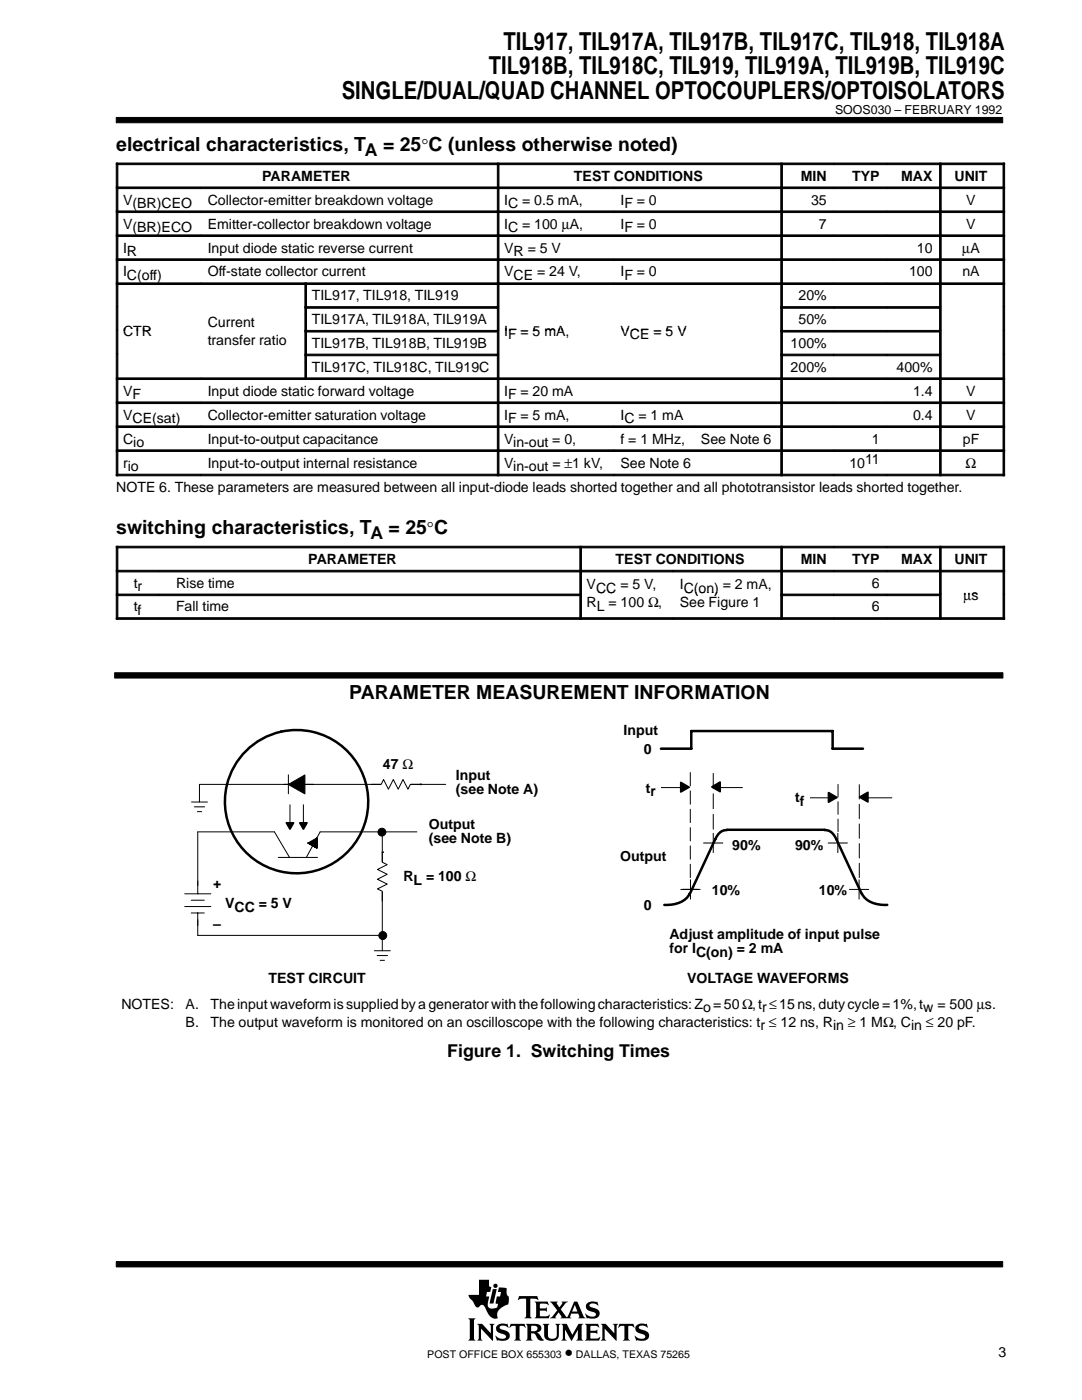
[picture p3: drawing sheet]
<svg xmlns="http://www.w3.org/2000/svg" width="216mm" height="279mm" viewBox="0 0 216 279" stroke-linecap="round" stroke-linejoin="round" font-family="sans-serif">
<g fill="#000" stroke="#000" stroke-width=".2">
<path d="M23.2 23.4h176.9v1.1h-176.9z" fill-rule="evenodd"/>
<path d="M23.2 251.8h176.9v1h-176.9z" fill-rule="evenodd"/>
</g>
<g fill="#000">
<path d="M98.3 257.3h.8l-.6 2.8h-.8z"/>
<path d="M93.4 263.1h1.5l-.3 .4v3.6l.3 .4h-1.5l.3-.4v-3.6z" fill-rule="evenodd"/>
<path d="M95.2 264.2h1l1.7 1.9v-1.5l-.3-.4h1.1l-.3 .4v3l-2.4-2.4v1.9l.3 .4h-1.1l.3-.5v-2.3z" fill-rule="evenodd"/>
<path d="M95.6 255.4h2v1.3l.4 .2-.2 .9h-.6l-.2 .9h.6l-.3 1.3 .1 .7a.9 .9 0 0 0 1.2 .4l.6-.2 .2-.7-.5-.1 .2-1.4h.7l.2-.9h-.7l.3-.9 1.5 .2v1.1l.2 .4 .2 .1v.7a.81 .81 0 0 1-.6 1.1 2.73 2.73 0 0 0-1.7 1.7l.1 .8-.1 .1a1.81 1.81 0 0 1-2.1-1.5l-.3-.6a.7 .7 0 0 0-.6-.6 .7 .7 0 0 0-.7 .5 1.12 1.12 0 0 1-1.1-1.1l-.7-.8-.2-.6h2.1z" fill-rule="evenodd"/>
<path d="M99.3 264.4l.7-.2 1.1 .1 .1-.2 .3 .8-.6-.3h-.8a.41 .41 0 0 0-.4 .4 .41 .41 0 0 0 .5 .4 1.29 1.29 0 0 1 1.5 1.4 1.08 1.08 0 0 1-1.2 .8l-1.1-.1-.2 .1-.4-1 .8 .5 .5 .1 .6-.1 .3-.3a.72 .72 0 0 0-.9-.6 .99 .99 0 0 1-1-.6 .99 .99 0 0 1 .2-1.2z" fill-rule="evenodd"/>
<path d="M101.9 264.2h2.8l.2 .8-.7-.4h-.4l-.1 .1v2.4l.3 .4h-1.4l.3-.4v-2.4l-.1-.1h-.5l-.7 .4z" fill-rule="evenodd"/>
<path d="M103.6 258.7h3.6l.2 .8-.4-.3h-1.2v3.6l.3 .3h-1.4l.2-.2 .1-.3v-3.2l-.1-.2h-.8l-.7 .3z" fill-rule="evenodd"/>
<path d="M104.9 264.2h1.9a.9 .9 0 0 1 1 .3 .9 .9 0 0 1 0 1.2l-.7 .2 .5 .4 .9 1.2a1.2 1.2 0 0 1-1.6-1l-.3-.4h-.6v1l.3 .4h-1.4l.3-.5v-2.3z" fill-rule="evenodd"/>
<path d="M106.7 259.8h2.6l.1 .7-.5-.3-1.2 .1v.8h1.1l.3-.2v.9l-.4-.2h-1v1l.2 .1h1.2l.5-.4 .1 .1-.2 .7h-2.8l.3-.5v-2.3z" fill-rule="evenodd"/>
<path d="M108.3 264.2h1.3l-.3 .4v2a.65 .65 0 0 0 .7 .6l.6-.1 .4-.4 .1-2-.3-.5h1l-.3 .4v1.8a1.54 1.54 0 0 1-2.4 .9l-.5-.6v-2.1z" fill-rule="evenodd"/>
<path d="M112 264.2h1.1l1.1 2.2 1.2-2.2h1l-.3 .4v2.6l.3 .3h-1.4l.3-.4v-1.7l-1.3 2.2-1.3-2.3v1.8l.4 .4h-1.1l.3-.5v-2.3z" fill-rule="evenodd"/>
<path d="M109.7 259.8h1.6l-.2 .3 .5 .8 .6-.8-.1-.3h1.2l-.4 .2-1 1.3 1.2 1.6 1.5-3.1h.6l1.2 2.9 .4 .4-1.4-.1a.22 .22 0 0 0 .2-.1 .22 .22 0 0 0 0-.3l-.2-.4h-1.4l-.2 .7 .2 .2h-2.2l.2-.3-.5-.9-.7 .9 .2 .3h-1.3l.6-.4 .9-1.2z" fill-rule="evenodd"/>
<path d="M117.1 260.2a2.09 2.09 0 0 1 1.9-.3l.2-.2 .1 .9a1.22 1.22 0 0 0-1.7-.1 .82 .82 0 0 0 .9 .5 1.06 1.06 0 0 1 1.2 1.1 1.06 1.06 0 0 1-1.2 1.1l-1.2-.2-.2 .2-.3-1 .8 .5 .8 .1a.46 .46 0 0 0 .5-.5 .46 .46 0 0 0-.5-.5h-.2a1.11 1.11 0 0 1-1.2-1.6z" fill-rule="evenodd"/>
<path d="M116.7 264.2h2.6l.2 .8-.6-.4-1.1 .1v.9h1.1l.3-.3v.9l-.4-.2h-1v1l1.3 .1 .7-.3-.3 .7h-2.8l.3-.4v-2.5z" fill-rule="evenodd"/>
<path d="M119.9 264.2h1l1.7 1.9v-1.5l-.3-.4h1l-.3 .4v3l-2.3-2.4v2l.3 .3h-1.1l.3-.4v-2.5z" fill-rule="evenodd"/>
<path d="M123.6 264.2h2.8l.2 .8-.6-.4h-.5l-.1 .1v2.4l.3 .4h-1.4l.3-.4v-2.4l-.1-.1h-.5l-.7 .4z" fill-rule="evenodd"/>
<path d="M127.1 264.4l.8-.3 .9 .2 .2-.2 .3 .8-.1 .1a1.2 1.2 0 0 0-1.7-.1 1.47 1.47 0 0 0 1.3 .7 1.03 1.03 0 0 1 .7 1.2 1.03 1.03 0 0 1-1.2 .8l-1.1-.1-.2 .1-.4-1 .9 .5h.9a.45 .45 0 0 0 .4-.5 .45 .45 0 0 0-.6-.3l-.2-.1a1.11 1.11 0 0 1-1.2-1.5z" fill-rule="evenodd"/>
<circle cx="98.9" cy="256.6" r=".43"/>
</g>
<g fill="#fff">
<path d="M114.7 260.4l.5 1.3h-1z"/>
<path d="M106 264.6h.6a.56 .56 0 0 1 .6 .5 .56 .56 0 0 1-.6 .6h-.6z" fill-rule="evenodd"/>
</g>
<g fill="#000" stroke="#000" stroke-width=".2">
<path d="M57.5 156.6l3.3-1.9v3.7z"/>
<path d="M23.2 32.5h.3v4.8h-.3z" fill-rule="evenodd"/>
<path d="M23.2 32.5h76v.4h-76z" fill-rule="evenodd"/>
<path d="M23.2 37.3h.3v4.8h-.3z" fill-rule="evenodd"/>
<path d="M23.2 37.3h16.9v.3h-16.9z" fill-rule="evenodd"/>
<path d="M40.1 37.3h59.1v.3h-59.1z" fill-rule="evenodd"/>
<path d="M99.2 32.5h.4v4.8h-.4z" fill-rule="evenodd"/>
<path d="M99.2 32.5h56.6v.4h-56.6z" fill-rule="evenodd"/>
<path d="M99.2 37.3h.4v4.8h-.4z" fill-rule="evenodd"/>
<path d="M99.2 37.3h23.2v.3h-23.2z" fill-rule="evenodd"/>
<path d="M122.5 37.3h33.3v.3h-33.3z" fill-rule="evenodd"/>
<path d="M155.8 32.5h.3v4.8h-.3z" fill-rule="evenodd"/>
<path d="M155.8 32.5h10.5v.4h-10.5z" fill-rule="evenodd"/>
<path d="M155.8 37.3h.3v4.8h-.3z" fill-rule="evenodd"/>
<path d="M155.8 37.3h10.5v.3h-10.5z" fill-rule="evenodd"/>
<path d="M166.4 32.5h10.5v.4h-10.5z" fill-rule="evenodd"/>
<path d="M166.4 37.3h10.5v.3h-10.5z" fill-rule="evenodd"/>
<path d="M176.9 32.5h10.6v.4h-10.6z" fill-rule="evenodd"/>
<path d="M176.9 37.3h10.6v.3h-10.6z" fill-rule="evenodd"/>
<path d="M187.5 32.5h.3v4.8h-.3z" fill-rule="evenodd"/>
<path d="M187.5 32.5h13v.4h-13z" fill-rule="evenodd"/>
<path d="M187.5 37.3h.3v4.8h-.3z" fill-rule="evenodd"/>
<path d="M187.5 37.3h13v.3h-13z" fill-rule="evenodd"/>
<path d="M200.1 32.5h.4v4.8h-.4z" fill-rule="evenodd"/>
<path d="M200.1 37.3h.4v4.8h-.4z" fill-rule="evenodd"/>
<path d="M23.2 42.1h.3v4.8h-.3z" fill-rule="evenodd"/>
<path d="M23.2 42.1h16.9v.3h-16.9z" fill-rule="evenodd"/>
<path d="M23.2 46.9h.3v4.7h-.3z" fill-rule="evenodd"/>
<path d="M23.2 46.9h16.9v.3h-16.9z" fill-rule="evenodd"/>
<path d="M23.2 51.7h.3v4.7h-.3z" fill-rule="evenodd"/>
<path d="M23.2 51.7h16.9v.3h-16.9z" fill-rule="evenodd"/>
<path d="M23.2 56.5h.3v4.7h-.3z" fill-rule="evenodd"/>
<path d="M23.2 56.5h16.9v.3h-16.9z" fill-rule="evenodd"/>
<path d="M40.1 42.1h59.1v.3h-59.1z" fill-rule="evenodd"/>
<path d="M40.1 46.9h59.1v.3h-59.1z" fill-rule="evenodd"/>
<path d="M40.1 51.7h59.1v.3h-59.1z" fill-rule="evenodd"/>
<path d="M40.1 56.5h20.7v.3h-20.7z" fill-rule="evenodd"/>
<path d="M60.8 56.5h.4v4.7h-.4z" fill-rule="evenodd"/>
<path d="M60.8 56.5h38.4v.3h-38.4z" fill-rule="evenodd"/>
<path d="M99.2 42.1h.4v4.8h-.4z" fill-rule="evenodd"/>
<path d="M99.2 42.1h23.2v.3h-23.2z" fill-rule="evenodd"/>
<path d="M99.2 46.9h.4v4.7h-.4z" fill-rule="evenodd"/>
<path d="M99.2 46.9h56.6v.3h-56.6z" fill-rule="evenodd"/>
<path d="M99.2 51.7h.4v4.7h-.4z" fill-rule="evenodd"/>
<path d="M99.2 51.7h23.2v.3h-23.2z" fill-rule="evenodd"/>
<path d="M99.2 56.5h.4v4.7h-.4z" fill-rule="evenodd"/>
<path d="M99.2 56.5h23.2v.3h-23.2z" fill-rule="evenodd"/>
<path d="M122.5 42.1h33.3v.3h-33.3z" fill-rule="evenodd"/>
<path d="M122.5 51.7h33.3v.3h-33.3z" fill-rule="evenodd"/>
<path d="M122.5 56.5h33.3v.3h-33.3z" fill-rule="evenodd"/>
<path d="M155.8 42.1h.3v4.8h-.3z" fill-rule="evenodd"/>
<path d="M155.8 42.1h10.5v.3h-10.5z" fill-rule="evenodd"/>
<path d="M155.8 46.9h.3v4.7h-.3z" fill-rule="evenodd"/>
<path d="M155.8 46.9h10.5v.3h-10.5z" fill-rule="evenodd"/>
<path d="M155.8 51.7h.3v4.7h-.3z" fill-rule="evenodd"/>
<path d="M155.8 51.7h10.5v.3h-10.5z" fill-rule="evenodd"/>
<path d="M155.8 56.5h.3v4.7h-.3z" fill-rule="evenodd"/>
<path d="M155.8 56.5h10.5v.3h-10.5z" fill-rule="evenodd"/>
<path d="M166.4 42.1h10.5v.3h-10.5z" fill-rule="evenodd"/>
<path d="M166.4 46.9h10.5v.3h-10.5z" fill-rule="evenodd"/>
<path d="M166.4 51.7h10.5v.3h-10.5z" fill-rule="evenodd"/>
<path d="M166.4 56.5h10.5v.3h-10.5z" fill-rule="evenodd"/>
<path d="M176.9 42.1h10.6v.3h-10.6z" fill-rule="evenodd"/>
<path d="M176.9 46.9h10.6v.3h-10.6z" fill-rule="evenodd"/>
<path d="M176.9 51.7h10.6v.3h-10.6z" fill-rule="evenodd"/>
<path d="M176.9 56.5h10.6v.3h-10.6z" fill-rule="evenodd"/>
<path d="M187.5 42.1h.3v4.8h-.3z" fill-rule="evenodd"/>
<path d="M187.5 42.1h13v.3h-13z" fill-rule="evenodd"/>
<path d="M187.5 46.9h.3v4.7h-.3z" fill-rule="evenodd"/>
<path d="M187.5 46.9h13v.3h-13z" fill-rule="evenodd"/>
<path d="M187.5 51.7h.3v4.7h-.3z" fill-rule="evenodd"/>
<path d="M187.5 51.7h13v.3h-13z" fill-rule="evenodd"/>
<path d="M187.5 56.5h.3v4.7h-.3z" fill-rule="evenodd"/>
<path d="M187.5 56.5h13v.3h-13z" fill-rule="evenodd"/>
<path d="M200.1 42.1h.4v4.8h-.4z" fill-rule="evenodd"/>
<path d="M200.1 46.9h.4v4.7h-.4z" fill-rule="evenodd"/>
<path d="M200.1 51.7h.4v4.7h-.4z" fill-rule="evenodd"/>
<path d="M200.1 56.5h.4v4.7h-.4z" fill-rule="evenodd"/>
<path d="M23.2 61.2h.3v4.7h-.3z" fill-rule="evenodd"/>
<path d="M23.2 65.9h.3v4.8h-.3z" fill-rule="evenodd"/>
<path d="M23.2 70.7h.3v4.7h-.3z" fill-rule="evenodd"/>
<path d="M23.2 75.4h.3v4.8h-.3z" fill-rule="evenodd"/>
<path d="M23.2 75.4h16.9v.3h-16.9z" fill-rule="evenodd"/>
<path d="M40.1 75.4h59.1v.3h-59.1z" fill-rule="evenodd"/>
<path d="M60.8 61.2h.4v4.7h-.4z" fill-rule="evenodd"/>
<path d="M60.8 61.2h38.4v.3h-38.4z" fill-rule="evenodd"/>
<path d="M60.8 65.9h.4v4.8h-.4z" fill-rule="evenodd"/>
<path d="M60.8 65.9h38.4v.4h-38.4z" fill-rule="evenodd"/>
<path d="M60.8 70.7h.4v4.7h-.4z" fill-rule="evenodd"/>
<path d="M60.8 70.7h38.4v.3h-38.4z" fill-rule="evenodd"/>
<path d="M99.2 61.2h.4v4.7h-.4z" fill-rule="evenodd"/>
<path d="M99.2 65.9h.4v4.8h-.4z" fill-rule="evenodd"/>
<path d="M99.2 70.7h.4v4.7h-.4z" fill-rule="evenodd"/>
<path d="M99.2 75.4h.4v4.8h-.4z" fill-rule="evenodd"/>
<path d="M99.2 75.4h56.6v.3h-56.6z" fill-rule="evenodd"/>
<path d="M155.8 61.2h.3v4.7h-.3z" fill-rule="evenodd"/>
<path d="M155.8 61.2h10.5v.3h-10.5z" fill-rule="evenodd"/>
<path d="M155.8 65.9h.3v4.8h-.3z" fill-rule="evenodd"/>
<path d="M155.8 65.9h10.5v.4h-10.5z" fill-rule="evenodd"/>
<path d="M155.8 70.7h.3v4.7h-.3z" fill-rule="evenodd"/>
<path d="M155.8 70.7h10.5v.3h-10.5z" fill-rule="evenodd"/>
<path d="M155.8 75.4h.3v4.8h-.3z" fill-rule="evenodd"/>
<path d="M155.8 75.4h10.5v.3h-10.5z" fill-rule="evenodd"/>
<path d="M166.4 61.2h10.5v.3h-10.5z" fill-rule="evenodd"/>
<path d="M166.4 65.9h10.5v.4h-10.5z" fill-rule="evenodd"/>
<path d="M166.4 70.7h10.5v.3h-10.5z" fill-rule="evenodd"/>
<path d="M166.4 75.4h10.5v.3h-10.5z" fill-rule="evenodd"/>
<path d="M176.9 61.2h10.6v.3h-10.6z" fill-rule="evenodd"/>
<path d="M176.9 65.9h10.6v.4h-10.6z" fill-rule="evenodd"/>
<path d="M176.9 70.7h10.6v.3h-10.6z" fill-rule="evenodd"/>
<path d="M176.9 75.4h10.6v.3h-10.6z" fill-rule="evenodd"/>
<path d="M187.5 61.2h.3v4.7h-.3z" fill-rule="evenodd"/>
<path d="M187.5 65.9h.3v4.8h-.3z" fill-rule="evenodd"/>
<path d="M187.5 70.7h.3v4.7h-.3z" fill-rule="evenodd"/>
<path d="M187.5 75.4h.3v4.8h-.3z" fill-rule="evenodd"/>
<path d="M187.5 75.4h13v.3h-13z" fill-rule="evenodd"/>
<path d="M200.1 61.2h.4v4.7h-.4z" fill-rule="evenodd"/>
<path d="M200.1 65.9h.4v4.8h-.4z" fill-rule="evenodd"/>
<path d="M200.1 70.7h.4v4.7h-.4z" fill-rule="evenodd"/>
<path d="M200.1 75.4h.4v4.8h-.4z" fill-rule="evenodd"/>
<path d="M23.2 80.2h.3v4.8h-.3z" fill-rule="evenodd"/>
<path d="M23.2 80.2h16.9v.3h-16.9z" fill-rule="evenodd"/>
<path d="M23.2 85h.3v4.8h-.3z" fill-rule="evenodd"/>
<path d="M23.2 85h16.9v.3h-16.9z" fill-rule="evenodd"/>
<path d="M23.2 89.8h.3v5.2h-.3z" fill-rule="evenodd"/>
<path d="M23.2 89.8h16.9v.3h-16.9z" fill-rule="evenodd"/>
<path d="M23.2 94.6h16.9v.4h-16.9z" fill-rule="evenodd"/>
<path d="M40.1 80.2h59.1v.3h-59.1z" fill-rule="evenodd"/>
<path d="M40.1 85h59.1v.3h-59.1z" fill-rule="evenodd"/>
<path d="M40.1 89.8h59.1v.3h-59.1z" fill-rule="evenodd"/>
<path d="M40.1 94.6h59.1v.4h-59.1z" fill-rule="evenodd"/>
<path d="M99.2 80.2h.4v4.8h-.4z" fill-rule="evenodd"/>
<path d="M99.2 80.2h23.2v.3h-23.2z" fill-rule="evenodd"/>
<path d="M99.2 85h.4v4.8h-.4z" fill-rule="evenodd"/>
<path d="M99.2 85h23.2v.3h-23.2z" fill-rule="evenodd"/>
<path d="M99.2 89.8h.4v5.2h-.4z" fill-rule="evenodd"/>
<path d="M99.2 89.8h23.2v.3h-23.2z" fill-rule="evenodd"/>
<path d="M99.2 94.6h23.2v.4h-23.2z" fill-rule="evenodd"/>
<path d="M122.5 80.2h33.3v.3h-33.3z" fill-rule="evenodd"/>
<path d="M122.5 85h16v.3h-16z" fill-rule="evenodd"/>
<path d="M122.5 89.8h33.3v.3h-33.3z" fill-rule="evenodd"/>
<path d="M122.5 94.6h33.3v.4h-33.3z" fill-rule="evenodd"/>
<path d="M138.5 85h17.3v.3h-17.3z" fill-rule="evenodd"/>
<path d="M155.8 80.2h.3v4.8h-.3z" fill-rule="evenodd"/>
<path d="M155.8 80.2h10.5v.3h-10.5z" fill-rule="evenodd"/>
<path d="M155.8 85h.3v4.8h-.3z" fill-rule="evenodd"/>
<path d="M155.8 85h10.5v.3h-10.5z" fill-rule="evenodd"/>
<path d="M155.8 89.8h.3v5.2h-.3z" fill-rule="evenodd"/>
<path d="M155.8 89.8h10.5v.3h-10.5z" fill-rule="evenodd"/>
<path d="M155.8 94.6h10.5v.4h-10.5z" fill-rule="evenodd"/>
<path d="M166.4 80.2h10.5v.3h-10.5z" fill-rule="evenodd"/>
<path d="M166.4 85h10.5v.3h-10.5z" fill-rule="evenodd"/>
<path d="M166.4 89.8h10.5v.3h-10.5z" fill-rule="evenodd"/>
<path d="M166.4 94.6h10.5v.4h-10.5z" fill-rule="evenodd"/>
<path d="M176.9 80.2h10.6v.3h-10.6z" fill-rule="evenodd"/>
<path d="M176.9 85h10.6v.3h-10.6z" fill-rule="evenodd"/>
<path d="M176.9 89.8h10.6v.3h-10.6z" fill-rule="evenodd"/>
<path d="M176.9 94.6h10.6v.4h-10.6z" fill-rule="evenodd"/>
<path d="M187.5 80.2h.3v4.8h-.3z" fill-rule="evenodd"/>
<path d="M187.5 80.2h13v.3h-13z" fill-rule="evenodd"/>
<path d="M187.5 85h.3v4.8h-.3z" fill-rule="evenodd"/>
<path d="M187.5 85h13v.3h-13z" fill-rule="evenodd"/>
<path d="M187.5 89.8h.3v5.2h-.3z" fill-rule="evenodd"/>
<path d="M187.5 89.8h13v.3h-13z" fill-rule="evenodd"/>
<path d="M187.5 94.6h13v.4h-13z" fill-rule="evenodd"/>
<path d="M200.1 80.2h.4v4.8h-.4z" fill-rule="evenodd"/>
<path d="M200.1 85h.4v4.8h-.4z" fill-rule="evenodd"/>
<path d="M200.1 89.8h.4v5.2h-.4z" fill-rule="evenodd"/>
<path d="M23.2 109h.3v4.8h-.3z" fill-rule="evenodd"/>
<path d="M23.2 109h92.5v.3h-92.5z" fill-rule="evenodd"/>
<path d="M23.2 113.8h.3v4.7h-.3z" fill-rule="evenodd"/>
<path d="M23.2 113.8h8.4v.3h-8.4z" fill-rule="evenodd"/>
<path d="M23.2 118.6h.3v5h-.3z" fill-rule="evenodd"/>
<path d="M23.2 118.6h8.4v.3h-8.4z" fill-rule="evenodd"/>
<path d="M31.6 113.8h84.1v.3h-84.1z" fill-rule="evenodd"/>
<path d="M31.6 118.6h84.1v.3h-84.1z" fill-rule="evenodd"/>
<path d="M115.7 109h.3v4.8h-.3z" fill-rule="evenodd"/>
<path d="M115.7 109h40.1v.3h-40.1z" fill-rule="evenodd"/>
<path d="M115.7 113.8h.3v4.7h-.3z" fill-rule="evenodd"/>
<path d="M115.7 113.8h18.6v.3h-18.6z" fill-rule="evenodd"/>
<path d="M115.7 118.6h.3v5h-.3z" fill-rule="evenodd"/>
<path d="M134.3 113.8h21.5v.3h-21.5z" fill-rule="evenodd"/>
<path d="M155.8 109h.3v4.8h-.3z" fill-rule="evenodd"/>
<path d="M155.8 109h10.5v.3h-10.5z" fill-rule="evenodd"/>
<path d="M155.8 113.8h.3v4.7h-.3z" fill-rule="evenodd"/>
<path d="M155.8 113.8h10.5v.3h-10.5z" fill-rule="evenodd"/>
<path d="M155.8 118.6h.3v5h-.3z" fill-rule="evenodd"/>
<path d="M155.8 118.6h10.5v.3h-10.5z" fill-rule="evenodd"/>
<path d="M166.4 109h10.5v.3h-10.5z" fill-rule="evenodd"/>
<path d="M166.4 113.8h10.5v.3h-10.5z" fill-rule="evenodd"/>
<path d="M166.4 118.6h10.5v.3h-10.5z" fill-rule="evenodd"/>
<path d="M176.9 109h10.6v.3h-10.6z" fill-rule="evenodd"/>
<path d="M176.9 113.8h10.6v.3h-10.6z" fill-rule="evenodd"/>
<path d="M176.9 118.6h10.6v.3h-10.6z" fill-rule="evenodd"/>
<path d="M187.5 109h.3v4.8h-.3z" fill-rule="evenodd"/>
<path d="M187.5 109h13v.3h-13z" fill-rule="evenodd"/>
<path d="M187.5 113.8h.3v4.7h-.3z" fill-rule="evenodd"/>
<path d="M187.5 113.8h13v.3h-13z" fill-rule="evenodd"/>
<path d="M187.5 118.6h.3v5h-.3z" fill-rule="evenodd"/>
<path d="M200.1 109h.4v4.8h-.4z" fill-rule="evenodd"/>
<path d="M200.1 113.8h.4v4.7h-.4z" fill-rule="evenodd"/>
<path d="M200.1 118.6h.4v5h-.4z" fill-rule="evenodd"/>
<path d="M22.9 134.3h177.2v1h-177.2z" fill-rule="evenodd"/>
<path d="M23.2 123.3h8.4v.3h-8.4z" fill-rule="evenodd"/>
<path d="M31.6 123.3h84.1v.3h-84.1z" fill-rule="evenodd"/>
<path d="M115.7 123.3h18.6v.3h-18.6z" fill-rule="evenodd"/>
<path d="M134.3 123.3h21.5v.3h-21.5z" fill-rule="evenodd"/>
<path d="M155.8 123.3h10.5v.3h-10.5z" fill-rule="evenodd"/>
<path d="M166.4 123.3h10.5v.3h-10.5z" fill-rule="evenodd"/>
<path d="M176.9 123.3h10.6v.3h-10.6z" fill-rule="evenodd"/>
<path d="M187.5 123.3h13v.3h-13z" fill-rule="evenodd"/>
<path d="M61.4 168.2l1.8 1.1v-2.1v2.1l-1.8-1.1 1.8-1v2.1z" fill-rule="evenodd"/>
</g>
<path d="M57.5 154.6v3.8M88.9 156.5h-49.1v3.6M39.5 166h15.3l2.9 5.1M55.5 171.1h7.9M57.9 160.6v4.4M60.5 160.6v4.4M76.3 166v23.7M83.2 166h-19.3l-2.7 5.1M74.7 189.7h3.2M75.3 190.7h2M75.9 191.7h.8" fill="none" stroke="#000" stroke-width=".2"/>
<g fill="#000" stroke="#000" stroke-width=".34">
<path d="M57.8 164.7a.05 .05 0 0 1 .1 0 .05 .05 0 0 1-.1 0zM57.1 164.2l.8 1.3 .7-1.3z" fill-rule="evenodd"/>
<path d="M59.8 164.2l.7 1.3 .8-1.3z" fill-rule="evenodd"/>
</g>
<path d="M75.4 172h1.9v5.9h-1.9z" fill-rule="evenodd" fill="#fff"/>
<path d="M76.3 170.1v2l1 .5-2 .9 2 1-2 1 2 .9-2 1 1 .5v1.9M39.5 186.7h36.9" fill="none" stroke="#000" stroke-width=".2"/>
<circle cx="76.3" cy="170.1" r=".17" fill="#000"/>
<path d="M37 175.8h5.1v8.8h-5.1z" fill-rule="evenodd" fill="#fff"/>
<path d="M36.9 178.4h5.2M38.2 179.7h2.6M39.5 175.8v2.6M36.9 180.9h5.2M38.2 182.2h2.6M39.5 182.2v2.5" fill="none" stroke="#000" stroke-width=".2"/>
<path d="M76.1 155.6h5.8v2h-5.8z" fill-rule="evenodd" fill="#fff"/>
<g fill="none" stroke="#000" stroke-width=".2">
<path d="M74.1 156.5h2l.4-.9 1 1.9 1-1.9 1 1.9 .9-1.9 1 1.9 .5-1h1.9M128.9 157.2h8.7M143 157.2h5.1M158.4 159.2h8.6M172.5 159.2h5.5M38.2 160.1h3.2M38.8 161h2M39.4 162h.8M39.5 166v10.8M135.8 177.5h3.9M137.8 175.6v3.8M140.4 168.2h3.8"/>
<path d="M142.3 166.3v3.9M165.2 168.2h3.9M167.2 166.3v3.9M169.5 177.5h3.8M171.4 175.6v3.8M39.5 183.5v3.2M76.4 186.7h.1"/>
</g>
<circle cx="83.9" cy="156.5" r=".17" fill="#000"/>
<g fill="none" stroke="#000" stroke-width=".5">
<path d="M131.9 149.4h6v-3.5h28.2v3.5h6.1M137.6 178.4a5 5 0 0 1-5 2.2M145.1 165.7h-.6l-.7 .3-.9 1.1-5.3 11.3M145.1 165.6h19.4M164.5 165.7h.6l.7 .3 .9 1.1 5.3 11.3M172 178.4a5 5 0 0 0 5 2.2"/>
<circle cx="59.2" cy="160" r="14.3"/>
</g>
<g fill="#000" stroke="#000" stroke-width=".2">
<circle cx="76.2" cy="166.1" r=".78"/>
<circle cx="76.4" cy="186.7" r=".79"/>
</g>
<path d="M142.3 165.5v-11.2" fill="none" stroke="#000" stroke-width=".2" stroke-dasharray="3 1.1"/>
<path d="M137.7 175.1v-21" fill="none" stroke="#000" stroke-width=".2" stroke-dasharray="2.7 1"/>
<path d="M171.5 175.1v-18.6" fill="none" stroke="#000" stroke-width=".2" stroke-dasharray="2.9 1.1"/>
<path d="M167.2 166v-9.5" fill="none" stroke="#000" stroke-width=".2" stroke-dasharray="2.5 .9"/>
<g fill="#000" stroke="#000" stroke-width=".34">
<path d="M136.4 157v.1zM135.8 156.1v2l1.7-1z" fill-rule="evenodd"/>
<path d="M143 157.1a.06 .06 0 0 1 .1 0 .06 .06 0 0 1-.1 0zM142 157l1.7-.9v1.9z" fill-rule="evenodd"/>
<path d="M165.9 159.2a.06 .06 0 0 1 .1 0 .06 .06 0 0 1-.1 0zM165.3 158.2v1.9l1.7-1z" fill-rule="evenodd"/>
<path d="M172.4 159.1a.1 .1 0 0 1 .2 0 .1 .1 0 0 1-.2 0zM171.5 159.1l1.7-1v1.9z" fill-rule="evenodd"/>
</g>
<g fill="#fff">
<path d="M157.6 157.9h3.9v2.8h-3.9z" fill-rule="evenodd"/>
<path d="M127.8 156.1h4.1v2.7h-4.1z" fill-rule="evenodd"/>
</g>
<g font-size="4.9">
<text x="100.5" y="9.9">TIL917, TIL917A, TIL917B, TIL917C, TIL918, TIL918A</text>
<text x="97.5" y="14.8">TIL918B, TIL918C, TIL919, TIL919A, TIL919B, TIL919C</text>
<text x="68.2" y="19.7">SINGLE/DUAL/QUAD CHANNEL OPTOCOUPLERS/OPTOISOLATORS</text>
</g>
<g font-size="3.9">
<text x="23.2" y="30.2">electrical characteristics, T</text>
<text x="23.2" y="106.7">switching characteristics, T</text>
<text x="69.7" y="139.5">PARAMETER MEASUREMENT INFORMATION</text>
</g>
<g font-size="3.5">
<text x="72.8" y="31.1">A = 25</text>
<text x="84.1" y="30.2">°C (unless otherwise noted)</text>
<text x="73.9" y="107.6">A = 25</text>
<text x="85.2" y="106.7">°C</text>
<text x="89.3" y="211">Figure 1. Switching Times</text>
<text x="112.7" y="271">•</text>
</g>
<g font-size="2.8">
<text x="24.6" y="40.8">V(BR)CEO</text>
<text x="41.4" y="40.8">Collector-emitter breakdown voltage</text>
<text x="52.3" y="36.1">PARAMETER</text>
<text x="100.6" y="40.8">IC = 0.5 mA,</text>
<text x="114.5" y="36.1">TEST CONDITIONS</text>
<text x="123.8" y="40.8">IF = 0</text>
<text x="159.8" y="36.1">MIN</text>
<text x="161.8" y="40.8">35</text>
<text x="170" y="36.1">TYP</text>
<text x="179.8" y="36.1">MAX</text>
<text x="190.5" y="36.1">UNIT</text>
<text x="192.8" y="40.8">V</text>
<text x="24.6" y="45.6">V(BR)ECO</text>
<text x="41.4" y="45.6">Emitter-collector breakdown voltage</text>
<text x="100.6" y="45.6">IC = 100 µA,</text>
<text x="123.8" y="45.6">IF = 0</text>
<text x="163.4" y="45.6">7</text>
<text x="192.8" y="45.6">V</text>
<text x="24.6" y="50.4">IR</text>
<text x="41.4" y="50.4">Input diode static reverse current</text>
<text x="100.6" y="50.4">VR = 5 V</text>
<text x="183" y="50.4">10</text>
<text x="192" y="50.4">µA</text>
<text x="24.6" y="55.2">IC(off)</text>
<text x="41.4" y="55.2">Off-state collector current</text>
<text x="62.2" y="59.9">TIL917, TIL918, TIL919</text>
<text x="100.6" y="55.2">VCE = 24 V,</text>
<text x="123.8" y="55.2">IF = 0</text>
<text x="159.3" y="59.9">20%</text>
<text x="181.4" y="55.2">100</text>
<text x="192" y="55.2">nA</text>
<text x="41.4" y="65.3">Current</text>
<text x="62.2" y="64.7">TIL917A, TIL918A, TIL919A</text>
<text x="159.3" y="64.7">50%</text>
<text x="24.6" y="67">CTR</text>
<text x="41.4" y="68.9">transfer ratio</text>
<text x="62.2" y="69.4">TIL917B, TIL918B, TIL919B</text>
<text x="100.6" y="67">IF = 5 mA</text>
<text x="100.6" y="67">IF = 5 mA,</text>
<text x="123.8" y="67">VCE = 5 V</text>
<text x="157.8" y="69.4">100%</text>
<text x="62.2" y="74.2">TIL917C, TIL918C, TIL919C</text>
<text x="157.8" y="74.2">200%</text>
<text x="178.9" y="74.2">400%</text>
<text x="24.6" y="78.9">VF</text>
<text x="24.6" y="83.7">VCE(sat)</text>
<text x="41.4" y="78.9">Input diode static forward voltage</text>
<text x="41.4" y="83.7">Collector-emitter saturation voltage</text>
<text x="100.6" y="78.9">IF = 20 mA</text>
<text x="100.6" y="83.7">IF = 5 mA,</text>
<text x="123.8" y="83.7">IC = 1 mA</text>
<text x="182.2" y="78.9">1.4</text>
<text x="182.2" y="83.7">0.4</text>
<text x="192.8" y="78.9">V</text>
<text x="192.8" y="83.7">V</text>
<text x="24.6" y="88.5">Cio</text>
<text x="41.4" y="88.5">Input-to-output capacitance</text>
<text x="100.6" y="88.5">Vin-out = 0,</text>
<text x="123.8" y="88.5">f = 1 MHz,</text>
<text x="139.9" y="88.5">See Note 6</text>
<text x="174" y="88.5">1</text>
<text x="192.1" y="88.5">pF</text>
<text x="24.6" y="93.3">rio</text>
<text x="41.4" y="93.3">Input-to-output internal resistance</text>
<text x="100.6" y="93.3">Vin-out = ±1 kV,</text>
<text x="123.8" y="93.3">See Note 6</text>
<text x="169.5" y="93.3">1011</text>
<text x="192.7" y="93.3">Ω</text>
<text x="23.2" y="98.1">NOTE 6. These parameters are measured between all input-diode leads shorted together and all phototransistor leads shorted together.</text>
<text x="61.5" y="112.5">PARAMETER</text>
<text x="122.8" y="112.5">TEST CONDITIONS</text>
<text x="159.8" y="112.5">MIN</text>
<text x="170" y="112.5">TYP</text>
<text x="179.8" y="112.5">MAX</text>
<text x="190.5" y="112.5">UNIT</text>
<text x="26.7" y="117.3">tr</text>
<text x="35.1" y="117.3">Rise time</text>
<text x="117.1" y="117.6">VCC</text>
<text x="118.9" y="118.3">CC = 5 V,</text>
<text x="135.6" y="117.6">IC(on)</text>
<text x="136.4" y="118.3">C(on) = 2 mA,</text>
<text x="174" y="117.3">6</text>
<text x="192.2" y="119.7">µs</text>
<text x="26.7" y="122">tf</text>
<text x="35.1" y="122">Fall time</text>
<text x="117.1" y="121.1">RL = 100 Ω,</text>
<text x="135.6" y="121.1">See Figure 1</text>
<text x="174" y="122">6</text>
<text x="124.4" y="146.7">Input</text>
<text x="76.4" y="153.5">47 Ω</text>
<text x="91" y="155.6">Input</text>
<text x="128.5" y="150.4">0</text>
<text x="91" y="158.4">(see Note A)</text>
<text x="128.8" y="158.2">tr</text>
<text x="158.7" y="160.1">tf</text>
<text x="85.6" y="165.4">Output</text>
<text x="85.6" y="168.2">(see Note B)</text>
<text x="123.8" y="171.8">Output</text>
<text x="146.1" y="169.7">90%</text>
<text x="158.7" y="169.7">90%</text>
<text x="42.5" y="177.2">+</text>
<text x="80.5" y="175.9">RL = 100 Ω</text>
<text x="142" y="178.5">10%</text>
<text x="163.4" y="178.5">10%</text>
<text x="42.5" y="185.3">–</text>
<text x="44.9" y="181.3">VCC = 5 V</text>
<text x="128.5" y="181.6">0</text>
<text x="133.6" y="187.4">Adjust amplitude of input pulse</text>
<text x="133.6" y="190.2">for IC(on) = 2 mA</text>
<text x="53.6" y="196.2">TEST CIRCUIT</text>
<text x="137.1" y="196.2">VOLTAGE WAVEFORMS</text>
<text x="24.2" y="201.4">NOTES:</text>
<text x="37" y="201.4">A.</text>
<text x="42" y="201.4">The input waveform is supplied by a generator with the following characteristics: Zo= 50Ω, tr ≤15 ns, duty cycle = 1%, tw = 500 µs.</text>
<text x="37" y="204.9">B.</text>
<text x="42" y="204.9">The output waveform is monitored on an oscilloscope with the following characteristics: tr ≤ 12 ns, Rin ≥ 1 MΩ, Cin ≤ 20 pF.</text>
<text x="199.2" y="270.7">3</text>
</g>
<text font-size="2.5" x="166.6" y="22.7">SOOS030 – FEBRUARY 1992</text>
<g font-size="2.1">
<text x="85.3" y="271">POST OFFICE BOX 655303</text>
<text x="114.9" y="271">DALLAS, TEXAS 75265</text>
</g>
</svg>
